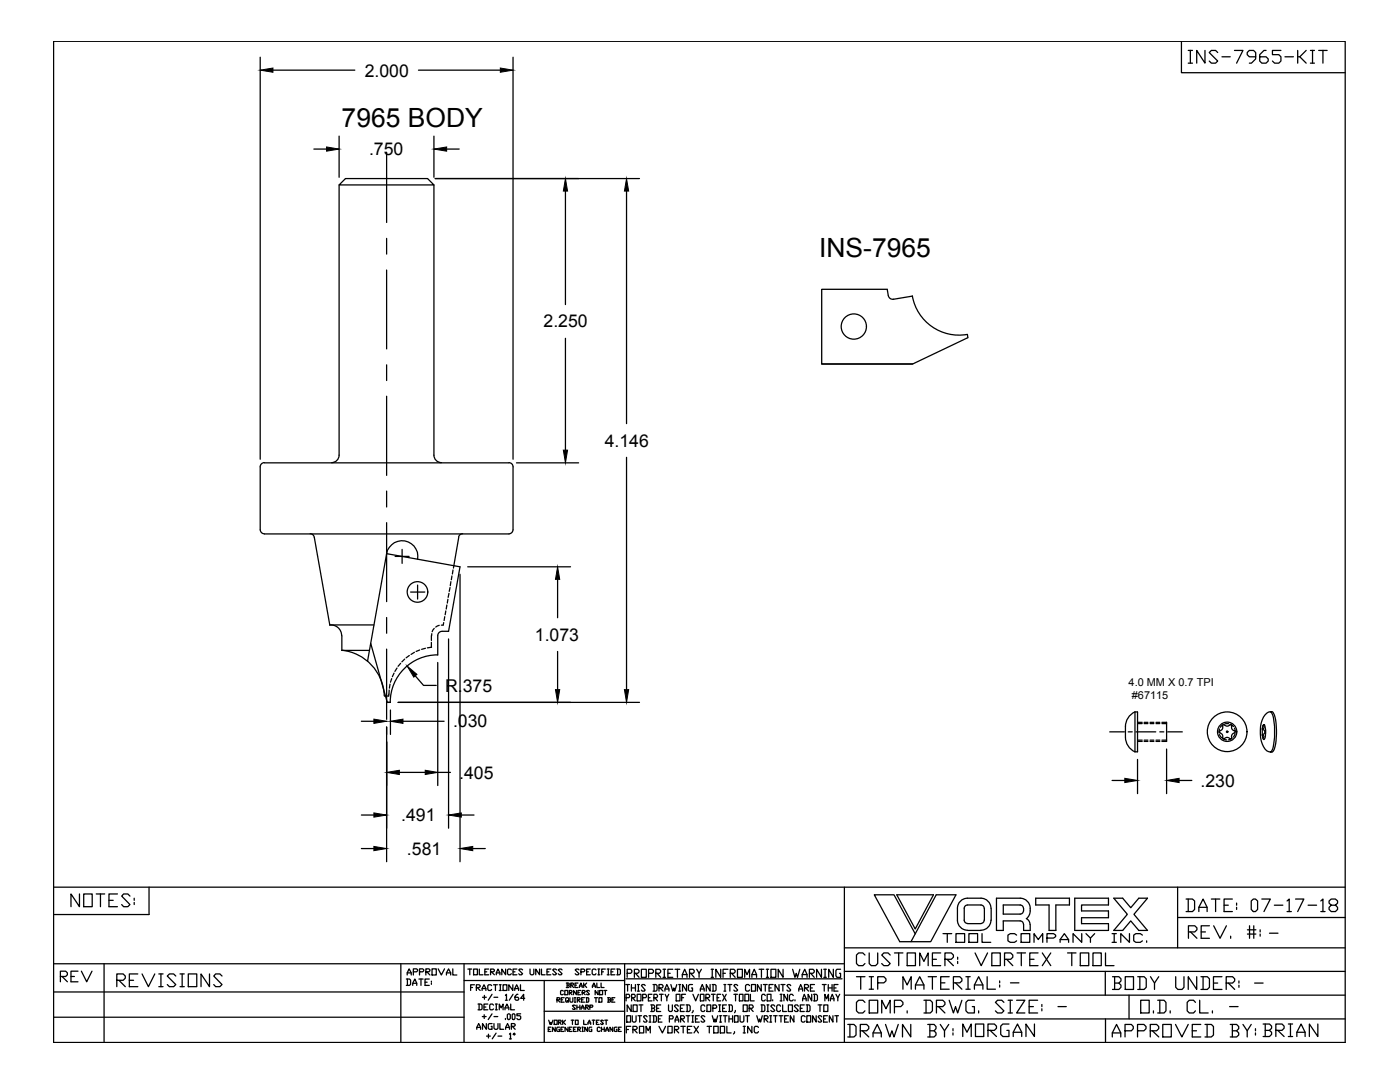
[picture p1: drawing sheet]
<svg xmlns="http://www.w3.org/2000/svg" width="279mm" height="216mm" viewBox="0 0 279 216" stroke-linecap="round" stroke-linejoin="round" font-family="sans-serif">
<!-- layer: titleblk -->
<path d="M10.7 8.2h257.8v199.8h-257.8zM235.8 8.2v6.3h32.7M10.7 177h257.8" fill="none" stroke="#000" stroke-width=".25"/>
<!-- layer: 50 -->
<g fill="none" stroke="#000" stroke-width=".25">
<path d="M168.5 177v31M235 177v12.1M10.7 182.5h19M10.7 197.9h81.9M10.7 192.3h157.8M20.8 192.3v15.7M80 192.3v15.7M92.6 192.3v15.7M92.6 195.7h32.1M108.6 195.7v12.2M124.7 192.3v15.7M168.5 189.1h100"/>
<path d="M168.5 193.8h100M168.5 198.6h100M225.3 198.6v4.7M235 183.1h33.5M10.7 203h81.9M108.6 201.8h16.1M168.5 203.3h100"/>
</g>
<!-- layer: Text -->
<g fill="none" stroke="#000" stroke-width=".25">
<path d="M179 178.5h7.3l-3.6 6.9zM193.1 179.2a2.01 2.01 0 0 0-2 2.1v2.3a2.01 2.01 0 0 0 2 2M193.1 179.2h2.7a2.01 2.01 0 0 1 2 2M81.1 195.4h.6l.2 .2v.8l-.2 .2h-.6M81.3 194.5v-.4l.3-.8 .5 .8v.4M81.3 194.1h.8M81.3 195.4v1.2M82.4 196.6v-.4l.4-.8 .4 .8v.4M82.4 196.2h.8M82.5 193.9h.6l.2-.4-.2-.2h-.6v1.2M83.6 195.4h.8M83.7 193.9h.7l.2-.4-.2-.2h-.7v1.2"/>
<path d="M84 195.4v1.2M84.8 196h.4M85 193.9h.6l.2-.4-.2-.2h-.6v1.2M85.2 193.9l.6 .6M85.7 195.4h-.9v1.2h.9M86.1 195.8v.2M86.1 196.2v.2M86.2 193.3h.9v1.2h-.9zM87.4 193.3l.7 1.2 .6-1.2M89.1 194.5v-.4l.4-.8 .4 .8v.4M89.1 194.1h.8M90.4 193.3v1.2h.8"/>
<path d="M93.4 193.4h.7M93.8 193.4v1.1M93.9 197h.4M94.5 193.4h.8v1.1h-.8zM94.7 196.5h-.8v1.1M95.1 197h.5l.2-.1v-.2l-.2-.2h-.5v1.1M95.2 197l.6 .6M95.7 193.4v1.1h.7M96.2 197.6v-.3l.4-.8 .4 .8v.3M96.2 197.3h.8M96.3 199h.8M96.7 198.6v.8"/>
<path d="M96.8 193.9h.3M97.5 193.4h-.7v1.1h.7M97.9 193.9h.6l.2-.2v-.2l-.2-.1h-.6v1.1M98.1 193.9l.6 .6M98.1 196.7l-.2-.2h-.4l-.1 .2v.7l.1 .2h.4l.2-.2M98.2 198.4l-.8 1.2M98.5 196.5h.8M98.6 199h.7M98.9 196.5v1.1M99 194.5v-.4l.4-.7 .4 .7v.4M99 194.1h.8M99.6 197.6h.4"/>
<path d="M99.6 196.5h.4M99.9 196.5v1.1M100.4 196.5h.8v1.1h-.8zM100.9 198.6l.2-.2v1.2M100.9 199.6h.3M100.9 193.4v1.1l-.8-1.1v1.1M102.1 193.5l-.3-.1h-.3l-.2 .1v.8l.2 .2h.3l.3-.2M102.3 196.5v1.1l-.8-1.1v1.1M102.4 193.9h.4M102.4 198.4l-.8 1.2M102.7 197.6v-.3l.4-.8 .4 .8v.3M102.7 197.3h.8"/>
<path d="M103.2 193.4h-.8v1.1h.8M103.4 198.4h-.2l-.4 .4v.6l.2 .2h.4l.1-.2-.1-.4h-.6M103.9 196.5v1.1h.7M104.3 193.5l-.2-.1h-.4l-.2 .1 .8 .8-.2 .2h-.4l-.2-.2M104.7 199.2h-.8l.6-.8v1.2M105.8 193.4v.9l.2 .2h.4l.1-.2v-.9M107.7 193.4v1.1l-.8-1.1v1.1M108.1 193.4v1.1h.7M109.2 193.9h.3M109.9 193.4h-.7v1.1h.7M111.1 193.5l-.2-.1h-.4l-.2 .1 .8 .8-.2 .2h-.4l-.2-.2M111.2 199.5h.4l.1-.3-.5-.1v.9"/>
<path d="M111.3 199.5l.4 .5M112 199.5h.3M112.2 193.5l-.2-.1h-.4l-.2 .1 .8 .8-.2 .2h-.4l-.2-.2M112.4 197.8l-.1-.2-.4 .2v.6l.1 .1 .4-.1M112.6 199.1h-.6v.9h.6M112.7 197.6h.6v.9h-.6zM113 196.2h.5l.1 .1-.1 .3M113.2 196.6h.3l.1 .3-.1 .1h-.5M113.2 196.2v.8M113.6 198.1h.4l.2-.3-.6-.2v.9M113.7 198.1l.5 .4M113.9 196.6h.4l.2-.3-.6-.1v.8"/>
<path d="M114 196.6l.5 .4M114.8 196.6h.2M115 197.6v.9l-.5-.9v.9M115.3 196.2h-.5v.8h.5M115.3 198.1h.3M115.6 193.5l-.2-.1h-.4l-.2 .1 .8 .8-.2 .2h-.4l-.2-.2M115.6 197l.3-.8 .3 .8M115.6 196.8h.6M115.9 197.6h-.6v.9M115.9 193.9h.6l.2-.2v-.2l-.2-.1h-.6v1.1M116.2 198.1h.4l.2-.3-.6-.2v.9M116.3 198.1l.5 .4"/>
<path d="M116.5 196.2v.8M116.7 196.6l.4 .4M117.1 196.2l-.6 .4M117.1 193.9h.3M117.6 197.8l-.1-.2-.5 .2 .6 .6-.1 .1-.5-.1M117.8 193.4h-.7v1.1h.7M118.2 197l.3-.8 .3 .8M118.2 196.8h.6M118.9 193.5l-.1-.1h-.4l-.2 .1v.8l.2 .2h.4l.1-.2M119.1 196.2v.8h.6M119.3 193.4h.4M119.3 194.5h.4"/>
<path d="M119.4 197.6v.9l-.6-.9v.9M119.5 193.4v1.1M119.7 197.6h.6v.9h-.6zM120 196.2v.8h.6M120.1 193.9h.3M120.5 197.6h.6M120.8 193.4h-.7v1.1M120.8 197.6v.9M121.2 193.4h.4M121.2 194.5h.4M121.3 199.1l.6 .1-.2 .3M121.4 199.5h.3l.2 .3-.2 .2h-.4"/>
<path d="M121.4 193.4v1.1M121.4 199.1v.9M121.9 193.9h.4M122.1 199.5h.3M122.7 199.1h-.6v.9h.6M122.7 193.4h-.8v1.1h.8M123.1 193.4h.5l.2 .1v.8l-.2 .2h-.5M123.3 193.4v1.1M124.9 196.5h.7M124.9 195.3h43.1M125 199.1h.5l.2-.2-.2-.5h-.5v1.3M125.2 194.2h.7l.2-.2v-.3l-.2-.3h-.7v1.6"/>
<path d="M125.3 196.5v1.3M126 196.5v1.3M126 197.1h.8M126.1 199.1h.5l.2-.2-.2-.5h-.5v1.3M126.2 199.1l.6 .6M126.6 194.2h.7l.2-.2v-.3l-.2-.3h-.7v1.6M126.8 196.5v1.3M126.8 194.2l.7 .8M127.2 198.4h.7v1.3h-.7zM127.2 196.5h.4M127.2 197.8h.4M127.4 196.5v1.3"/>
<path d="M128 193.4h1v1.6h-1zM128.3 199.1h.5l.2-.2-.2-.5h-.5v1.3M128.8 196.7l-.2-.2h-.4l-.2 .2 .8 .9-.2 .2h-.4l-.2-.2M129.4 199.1h.3M129.4 194.2h.8l.2-.2v-.3l-.2-.3h-.8v1.6M130.1 198.4h-.7v1.3h.7M130.3 196.5h.6l.2 .2v.9l-.2 .2h-.6M130.5 199.1h.5l.2-.2-.2-.5h-.5v1.3M130.5 196.5v1.3M130.7 199.1l.5 .6M130.9 194.2h.7l.3-.2v-.3l-.3-.3h-.7v1.6M131.1 194.2l.8 .8"/>
<path d="M131.5 197.1h.6l.2-.2v-.2l-.2-.2h-.6v1.3M131.6 198.4h.8M131.7 197.1l.6 .7M132 198.4v1.3M132.3 193.4h.5M132.3 195h.5M132.6 193.4v1.6M132.7 197.8v-.5l.4-.8 .4 .8v.5M132.7 197.3h.8M132.7 198.4l.4 .7v.6M133.3 194.2h.5M133.5 198.4l-.4 .7"/>
<path d="M133.9 196.5l.4 1.3 .2-.7 .1 .7 .5-1.3M134.3 193.4h-1v1.6h1M134.7 193.4h1M134.9 198.4h.8v1.3h-.8zM135.2 193.4v1.6M135.5 196.5h.3M135.5 197.8h.3M135.7 196.5v1.3M136 199.1h.4M136.2 195v-.5l.4-1.1 .5 1.1v.5M136.2 194.5h.9M136.8 198.4h-.8v1.3"/>
<path d="M137 196.5v1.3l-.8-1.3v1.3M137.6 194.2h.7l.2-.2v-.3l-.2-.3h-.7v1.6M137.8 194.2l.7 .8M138.2 196.5h-.6l-.2 .2v.9l.2 .2h.6v-.7h-.2M138.3 198.4l.5 1.3 .6-1.3M139.1 193.4l.4 .8v.8M139.8 197.8v-.5l.4-.8 .3 .8v.5M139.8 198.4h.7v1.3h-.7zM139.8 197.3h.7M140 193.4l-.5 .8M140.9 199.1h.5l.2-.2-.2-.5h-.5v1.3M141.1 199.1l.5 .6"/>
<path d="M141.7 196.5v1.3l-.7-1.3v1.3M141.9 193.4h.5M141.9 195h.5M142 198.4h.7M142.1 196.5h.6l.2 .2v.9l-.2 .2h-.6M142.1 193.4v1.6M142.3 196.5v1.3M142.4 198.4v1.3M143.1 199.1h.4M143.8 198.4h-.7v1.3h.7M143.8 193.4v1.6l-.9-1.6v1.6M144.2 198.4l.7 1.3"/>
<path d="M144.3 194.2h.5M144.5 196.5h.4M144.5 197.8h.4M144.7 196.5v1.3M144.9 198.4l-.7 1.3M145.3 193.4h-1v1.6M145.3 196.5h.7M145.7 196.5v1.3M145.7 194.2h.8l.2-.2v-.3l-.2-.3h-.8v1.6M146 194.2l.7 .8M146.5 198.4h.7M146.8 198.4v1.3"/>
<path d="M147.2 193.4h1v1.6h-1zM147.2 196.7l-.2-.2h-.4l-.1 .2 .7 .9-.2 .2h-.4l-.1-.2M147.6 198.4h.7v1.3h-.7zM148.6 195v-1.6l.5 1.1 .5-1.1v1.6M148.7 198.4h.7v1.3h-.7zM149.6 196.7l-.2-.2h-.4l-.2 .2v.9l.2 .2h.4l.2-.2M149.8 198.4v1.3h.7M150 196.5h.8v1.3h-.8zM150.1 195v-.5l.4-1.1 .5 1.1v.5M150.1 194.5h.9M151.5 193.4h.9M151.9 196.5v1.3l-.7-1.3v1.3"/>
<path d="M152 193.4v1.6M152.3 196.5h.8M152.7 198.7l-.1-.3h-.4l-.2 .3v.8l.2 .2h.4l.1-.2M152.7 196.5v1.3M152.9 193.4h.5M152.9 195h.5M153.1 198.4h.8v1.3h-.8zM153.1 193.4v1.6M153.5 197.1h.4M153.9 193.4h.9v1.6h-.9zM154.2 199.5v.2M154.3 196.5h-.8v1.3h.8"/>
<path d="M155.5 196.5v1.3l-.8-1.3v1.3M155.7 199.7h.4M155.7 198.4h.4M155.9 196.5h.8M155.9 198.4v1.3M156.2 196.5v1.3M156.3 193.4v1.6l-1-1.6v1.6M157.2 198.4v1.3l-.8-1.3v1.3M157.8 196.7l-.2-.2h-.3l-.3 .2 .8 .9-.2 .2h-.3l-.3-.2M158.2 193.4l.5 1.6 .2-.8 .3 .8 .4-1.6M158.3 198.7l-.2-.3h-.3l-.2 .3v.8l.2 .2h.3l.2-.2M158.7 199.5v.2"/>
<path d="M159.4 197.8v-.5l.4-.8 .4 .8v.5M159.4 197.3h.8M160.1 195v-.5l.5-1.1 .5 1.1v.5M160.1 194.5h1M160.2 199.7v-.4l.3-.9 .4 .9v.4M160.2 199.3h.7M160.6 197.1h.5l.3-.2v-.2l-.3-.2h-.5v1.3M160.8 197.1l.6 .7M161.5 194.2h.7l.3-.2v-.3l-.3-.3h-.7v1.6M161.7 197.1h.4M161.8 194.2l.7 .8M162 198.4v1.3l-.7-1.3v1.3"/>
<path d="M162.4 198.4h.5l.2 .3v.8l-.2 .2h-.5M162.5 196.5h-.8v1.3h.8M162.5 198.4v1.3M163.9 193.4v1.6l-.9-1.6v1.6M164.1 196.5h.8M164.4 193.4h.5M164.4 195h.5M164.5 196.5v1.3M164.6 199.7v-1.3l.4 .9 .3-.9v1.3M164.7 193.4v1.6M165.3 197.1h.8M165.3 196.5v1.3"/>
<path d="M165.7 199.7v-.4l.4-.9 .3 .9v.4M165.7 199.3h.7M166.1 196.5v1.3M166.3 193.4v1.6l-.9-1.6v1.6M166.4 197.1h.5M166.8 198.4l.4 .7v.6M167.2 196.5h-.8v1.3h.8M167.6 198.4l-.4 .7M167.8 193.4h-.8l-.2 .3v1l.2 .3h.8v-.8h-.3M182.7 186.3l-4.3-7.8h-3.9l5.1 9.4h6.1l5.1-9.4h-4l-5 9.4M193.1 180.6a.66 .66 0 0 0-.7 .7v2.3a.66 .66 0 0 0 .7 .7M193.1 180.6h2.7a.66 .66 0 0 1 .6 .6"/>
<path d="M196.4 183.6a.66 .66 0 0 1-.6 .7M196.5 181.3v2.3M197.8 183.6a2.01 2.01 0 0 1-2 2M197.8 181.3v2.3M204.2 184.4a.66 .66 0 0 0-.6-.6h-3.4v1.9M204.2 181.2a.66 .66 0 0 0-.6-.6h-3.4v1.8h3.4a.66 .66 0 0 0 .6-.7M204.3 181.3v.5M204.8 183.3a1.29 1.29 0 0 1 .8 1.2M204.9 183.3a2.44 2.44 0 0 0-.8-4l-5.2-.1v6.5M209.4 185.7v-5.1h-2.7v-1.4h6.7v1.4h-2.7v5.1M215.8 184.3v-1.2h5.4v-1.3h-5.4v-1.2h5.4v-1.4h-6.7v6.5M222.3 185.7l2.7-3.3-2.7-3.2h1.8l1.6 1.9 1.6-1.9h1.7l-2.7 3.2 2.7 3.3"/>
<path d="M224.1 185.7l1.6-1.9 1.6 1.9M227.7 199.6h1.6v2.5h-1.6zM231 199.6h1.3l.4 .4v1.7l-.4 .4h-1.3M231.5 199.6v2.5M239.4 199.6v2.5h1.7M95.2 205.4v-.4l.3-.8 .4 .8v.4M95.2 205h.7M95.4 200.3h.6l.2 .3v.7l-.2 .2h-.6M95.6 200.3v1.2M96.3 202.8h.7M96.6 200.9h.4M96.6 202.5v.7"/>
<path d="M97.1 204.2v1.2l-.8-1.2v1.2M97.1 206.7h.8M97.4 200.3h-.8v1.2h.8M97.5 206.4v.7M98.2 204.2h-.6l-.2 .2v.8l.2 .2h.6v-.6h-.2M98.2 202.3l-.8 1.1M98.5 200.6l-.2-.3h-.4l-.2 .3v.7l.2 .2h.4l.2-.2M98.6 204.2v1l.2 .2h.4l.2-.2v-1M98.6 202.8h.7M98.9 201.5h.4M98.9 200.3h.4M99 206.1l-.8 1.2"/>
<path d="M99 200.3v1.2M99.4 206.7h.7M99.6 201.5v-1.2l.4 .8 .4-.8v1.2M99.8 204.2v1.2h.7M100.8 201.5v-.4l.4-.8 .3 .8v.4M100.8 201.1h.7M100.9 203.2v.2M100.9 205.4v-.4l.4-.8 .4 .8v.4M100.9 205h.8M101.2 202.5l.3-.2 .3 .2v.7l-.2 .2-.4-.2zM101.7 206.4l.2-.3v1.2M101.7 207.3h.4"/>
<path d="M101.9 200.3v1.2h.8M102.1 204.8h.5l.2-.2v-.2l-.2-.2h-.5v1.2M102.2 202.5l.2-.2 .4 .2v.7l-.2 .2h-.2l-.2-.2zM102.2 204.8l.6 .6M102.4 206.4l.2-.3 .2 .3-.2 .1zM103.9 202.3h-.7v.4h.5l.2 .1v.4l-.2 .2h-.3l-.2-.2M109.4 205.4h.3M109.5 203.6l.3 .8 .1-.4 .2 .4 .2-.8M110 205h-.6v.8h.6M110.6 203.6h.6v.8h-.6zM110.8 205v.8l-.5-.8v.8M111.4 204h.5l.1-.3-.6-.1v.8"/>
<path d="M111.6 204l.4 .4M111.7 205h-.5l-.1 .7 .6 .1v-.4h-.2M112 205.4h.2M112.3 203.6v.8M112.4 204l.4 .4M112.5 205h-.5v.8h.5M112.8 203.6l-.5 .4M113.4 205v.8l-.6-.8v.8M113.6 205.4h.3M114.2 205h-.6v.8h.6M114.2 203.6v.8M114.5 205.4h.3"/>
<path d="M114.8 203.6h.6v.8h-.6zM115 205h-.5v.8h.5M115.3 205.4h.4l.2-.3-.2-.1h-.4v.8M115.4 205.4l.5 .4M116.1 205.8h.3M116.1 205h.3M116.3 205v.8M116.5 203.6v.8h.5M117.2 205v.8l-.5-.8v.8M117.3 204.4l.3-.8 .3 .8M117.3 204.1h.6M118.1 205h-.4l-.2 .1v.6l.2 .1h.4v-.4h-.1"/>
<path d="M118.4 203.6v.8M119 204h.3M119.6 203.6h-.6v.8h.6M119.8 205.1l-.2-.1-.4 .1v.6l.2 .1 .4-.1M120 205.4h.6M120 205v.8M120.4 203.7l-.1-.1-.4 .1 .5 .5-.1 .2h-.3l-.1-.2M120.6 205v.8M120.7 203.6h.6M120.9 205.8l.3-.8 .2 .8M120.9 205.5h.5M121 203.6v.8"/>
<path d="M122.3 205v.8l-.6-.8v.8M123.1 205h-.4l-.1 .7 .5 .1v-.4h-.1M123.4 205.4h.3M124 205h-.6v.8h.6M125 205.4h.4M125.1 202.7h.7v1.2h-.7zM125.9 204.8h-.9v1.3M126 200.5v1.3l-.8-1.3v1.3M126.2 202.7v1l.2 .2h.3l.2-.2v-1M126.3 205.4h.6l.3-.4-.3-.2h-.6v1.3M126.4 200.5h.8v1.3h-.8zM126.5 205.4l.7 .7"/>
<path d="M127.3 202.7h.7M127.5 200.5h.8M127.6 204.8h.9v1.3h-.9zM127.7 202.7v1.2M127.9 200.5v1.3M128.9 206.1v-1.3l.5 .8 .4-.8v1.3M129.1 202.9l-.1-.2h-.4l-.2 .2 .7 .8-.1 .2h-.4l-.2-.2M129.5 202.7h.4M129.5 203.9h.4M129.7 202.7v1.2M129.9 200.5h.6l.2 .3-.2 .4M130.1 201.2h.4l.2 .4-.2 .2h-.6"/>
<path d="M130.1 200.5v1.3M130.3 202.7h.5l.2 .2v.8l-.2 .2h-.5M130.5 202.7v1.2M131 201.2h.5M131.4 203.3h.4M131.5 204.8l.7 1.3 .6-1.3M131.9 200.5h-.9v1.3h.9M132.1 202.7h-.7v1.2h.7M133.3 204.8h.8v1.3h-.8zM133.4 200.5v1.1l.2 .2h.4l.2-.2v-1.1M133.6 203.3h.6l.2-.4-.2-.2h-.6v1.2M134.6 205.4h.6l.3-.4-.3-.2h-.6v1.3"/>
<path d="M134.7 203.9v-.4l.4-.8 .4 .8v.4M134.7 203.5h.8M134.8 205.4l.7 .7M135.4 200.8l-.2-.3h-.4l-.2 .3 .8 .8-.2 .2h-.4l-.2-.2M135.8 201.2h.4M135.8 203.3h.6l.2-.4-.2-.2h-.6v1.2M135.9 204.8h.9M136 203.3l.6 .6M136.3 204.8v1.3M136.6 200.5h-.8v1.3h.8M136.9 200.5h.6l.2 .3v.8l-.2 .2h-.6M136.9 202.7h.8"/>
<path d="M137.1 200.5v1.3M137.2 205.4h.5M137.3 202.7v1.2M138.1 204.8h-.9v1.3h.9M138.1 202.7h.3M138.1 203.9h.3M138.2 202.7v1.2M138.3 201.6l-.2 .5M138.5 204.8l.9 1.3M138.8 203.3h.4M139.4 204.8l-.9 1.3M139.6 202.7h-.8v1.2h.8"/>
<path d="M140.7 200.8l-.2-.3h-.4l-.2 .3v.8l.2 .2h.4l.2-.2M140.7 202.9l-.3-.2h-.3l-.2 .2 .8 .8-.3 .2h-.3l-.2-.2M141.1 200.5h.7v1.3h-.7zM141.1 204.8h.9M141.5 204.8v1.3M142.1 202.7l.4 1.2 .2-.6 .2 .6 .3-1.2M142.3 201.2h.5l.2-.2-.2-.5h-.5v1.3M142.4 204.8h.9v1.3h-.9zM143.4 200.5h.4M143.4 201.8h.4M143.6 200.5v1.3M143.6 202.7h.4"/>
<path d="M143.6 203.9h.4M143.7 204.8h.9v1.3h-.9zM143.8 202.7v1.2M144.2 201.2h.4M144.3 202.7h.8M144.7 202.7v1.2M145 200.5h-.8v1.3h.8M145.1 204.8v1.3h.8M145.4 200.5h.6l.2 .3v.8l-.2 .2h-.6M145.5 203.3h.7M145.5 202.7v1.2M145.6 200.5v1.3"/>
<path d="M146.2 202.7v1.2M146.6 202.7h.7v1.2h-.7zM146.6 205.9v.2l-.2 .2M146.8 201.6l-.2 .5M147.7 202.7v1l.2 .2h.3l.2-.2v-1M148.3 200.5h.8v1.3h-.8zM148.3 204.8h.4M148.3 206.1h.4M148.5 204.8v1.3M148.8 202.7h.7M149.2 202.7v1.2M149.5 201.2h.6l.2-.4-.2-.3h-.6v1.3"/>
<path d="M149.7 201.2l.6 .6M150.1 204.8v1.3l-.9-1.3v1.3M151 202.7l.4 1.2 .2-.6 .2 .6 .3-1.2M151.4 205l-.2-.2h-.5l-.2 .2v.9l.2 .2h.5l.2-.2M151.9 200.5h.6l.1 .3v.8l-.1 .2h-.6M152 200.5v1.3M152.5 203.3h.6l.2-.4-.2-.2h-.6v1.2M152.7 203.3l.6 .6M153.1 200.5h.3M153.1 201.8h.3M153.2 200.5v1.3M153.6 202.7h.4"/>
<path d="M153.6 203.9h.4M153.8 202.7v1.2M154.4 202.7h.7M154.6 200.8l-.2-.3h-.4l-.2 .3 .8 .8-.2 .2h-.4l-.2-.2M154.8 202.7v1.2M155.5 202.7h.7M155.8 200.8l-.2-.3h-.4l-.2 .3v.8l.2 .2h.4l.2-.2M155.9 202.7v1.2M156.2 200.5v1.3h.8M156.6 203.3h.4M157.3 200.5h.8v1.3h-.8zM157.3 202.7h-.7v1.2h.7"/>
<path d="M158.4 202.7v1.2l-.7-1.2v1.2M159.3 200.8l-.2-.3h-.4l-.2 .3 .8 .8-.2 .2h-.4l-.2-.2M159.7 201.2h.4M160.5 200.5h-.8v1.3h.8M160.7 202.9l-.2-.2h-.4l-.2 .2v.8l.2 .2h.4l.2-.2M160.9 200.5h.6l.2 .3v.8l-.2 .2h-.6M161 202.7h.8v1.2h-.8zM161.1 200.5v1.3M162.9 202.7v1.2l-.7-1.2v1.2M163.3 200.5h.7M163.6 200.5v1.3M164 202.9l-.2-.2h-.4l-.1 .2 .7 .8-.2 .2h-.4l-.1-.2"/>
<path d="M164.4 203.3h.3M164.4 200.5h.8v1.3h-.8zM165.1 202.7h-.7v1.2h.7M166.2 202.7v1.2l-.7-1.2v1.2M238.6 200l-.4-.4h-.9l-.4 .4v1.7l.4 .4h.9l.4-.4"/>
</g>
<!-- layer: 0 -->
<g fill="none" stroke="#000" stroke-width=".25">
<path d="M51.9 11.4v80.2M54.5 14h16.3M83.5 14h16.4M102.4 11.4v80.2M62.6 29.7h2.6M67.7 36.9l1.2-1.3h16.4l1.3 1.3zM67.7 27.2v8.2M67.7 36.9v53.9M77.2 30.4v14M86.6 27.2v8.2M86.6 36.9v53.9M86.9 35.6h40.7"/>
<path d="M89.1 29.7h2.5M112.8 38.1v22.7M125 38.1v46.4M77.2 47.6v3.1M77.2 53.9v15.7M182.1 59.1a9.5 9.5 0 0 0 10.9 7.6M182.1 59.1l-3.8 .6a.89 .89 0 0 1-1-.7l-.2-1.3h-13.1v14.9h18.1M77.2 72.8v3.1M77.2 79.1v15.8M112.8 67.5v22.3M193.1 66.7l.1 .7-11.1 5.2h-18.1M52.8 92.3a.83 .83 0 0 0-.9 .9v12.5a.87 .87 0 0 0 .9 .8h48.8a.88 .88 0 0 0 .8-.8v-12.5a.83 .83 0 0 0-.8-.9"/>
<path d="M52.8 92.4h48.8M67.7 90.8a1.5 1.5 0 0 1-1.5 1.5M77.2 98v3.2M86.6 90.8a1.5 1.5 0 0 0 1.5 1.5M103.1 92.4h12.4M125 91.3v46.3M61.9 106.5a.83 .83 0 0 1 .8 .7M62.7 107.2l3.1 17.5h8.8M77.2 110.5a3.1 3.1 0 0 1 3.6-2.6 3.1 3.1 0 0 1 2.5 3.7M77.2 110.5l14.6 2.6-2.3 12.9h-1.2M77.2 110.5l-3.9 21.4M77.2 104.3v15.7"/>
<path d="M78.9 111h2.7M80.2 109.6v2.8M81.9 118.1h2.9M83.3 116.7v2.8M89.4 119.6l-.1 .7M89.6 118.4l-.2 .8M89.8 117.2l-.2 .8M90 116.1l-.1 .8M90.2 114.9l-.1 .8M90.4 113.7l-.1 .8M91.6 107.2l-1.1 6.2M91.8 114.6v57.3"/>
<path d="M92.3 106.5a.83 .83 0 0 0-.8 .7M93.3 113.1h20.6M111.3 115.6v7.7M65.8 124.7a2.14 2.14 0 0 1 2.4 2.1M68.2 129.7a9.5 9.5 0 0 1 8.5 9.2M68.2 126.9v2.9h5.5M74 128.4l3.3 11.8h.6h-.7M77.2 123.2v3.2M77.2 129.5v14M77.6 138.5v.4h-.9M77.7 137.7l-.1 .8M77.8 136.5l-.1 .8"/>
<path d="M78.2 135.4l-.3 .7M78.6 134.3l-.3 .7M79.2 133.3l-.4 .7M80 132.4l-.6 .6M80.8 131.5l-.6 .6M81.7 130.8l-.6 .5M82.7 130.2l-.7 .4M82.9 134.9l1.6 1.9h2.6M83.8 129.7l-.8 .3M84.9 129.4l-.8 .2M86.1 128.2v.9l-.8 .2M86.2 126.4l-.1 1.4"/>
<path d="M86.7 125.4l-.5 .7M87.3 130.7a9.5 9.5 0 0 0-9.4 9.4M87.4 126.9v3.8M87.4 132.2v24.5M87.7 124.8l-.7 .3M88.1 124.7h.4M88.2 126a.87 .87 0 0 0-.8 .8M88.5 124.2v.5M88.8 123l-.2 .8M89 121.9l-.2 .8M89.2 120.7l-.1 .8M89.5 127.5v37.8"/>
<path d="M111.3 130v7.6M72.1 143.9h2.5M77.2 145.1v26.8M77.9 141.7v4.8M79.4 140.2h48.2M79.7 154.1h5.2M80.4 143.9h8.2M87.4 154.1h2.5M221.5 146h2.9M221.9 155.7h2.6M225.2 146h.8M226.5 142.1a3.2 3.2 0 0 0-1.9 2.9 5 5 0 0 0 .9 4.3l1 .7"/>
<path d="M226.5 142.1h.5v7.9h-.5zM226.7 146h4M227 151.5v6.9M227 147.9h1M227 147.7h1M227 144.1h1M227 144.4h1M228.3 147.9h.8M228.3 147.7h.8M228.3 144.1h.8M228.3 144.4h.8M229.5 147.9h.8"/>
<path d="M229.5 147.7h.8M229.5 144.1h.8M229.5 144.4h.8M230.7 147.9h.8M230.7 147.7h.8M230.7 144.1h.8M230.7 144.4h.8M231.5 146h.8M231.9 144.1h.9v3.8h-.9M231.9 147.7h.9M231.9 144.4h.9M232.8 149.5v8.9"/>
<path d="M233 146h3M235.3 155.7h2.6M243.4 145.5l-.1 .7M243.4 146.6l.4 .6M243.4 146.3l.5 .3 .1 .6M243.5 145.8l-.2 .2 .2 .2M244 144.9l-.1 .6-.5 .3M244 147.2l.1 .2h.2M244.1 144.6l-.6 .5M244.1 147.4l.7 .2M244.3 144.7l-.2-.1-.1 .3M244.4 144.6l.5 .3 .5-.3"/>
<path d="M245.2 144.4l-.8 .1M245.5 144.7l.2-.1 .1 .3M245.6 144.5l.6 .5M245.8 144.9l.1 .6 .6 .4-.1 .3M245.9 147.3l-.7 .3M246.4 145.3l.1 .7M246.4 146.3l-.5 .3-.2 .8a1.09 1.09 0 0 0-1.3 0M246.5 146.4l-.3 .7M251.9 146.7a.28 .28 0 0 1 .3 .2 .28 .28 0 0 1-.2 .4M251.9 145.5a.53 .53 0 0 1 .5 .6 .53 .53 0 0 1-.5 .5M252 144.8a.32 .32 0 0 1 .3 .3 .32 .32 0 0 1-.4 .3M252.2 144.6h.1a3.4 3.4 0 0 1 0 3 3.7 3.7 0 0 1-.1-3z"/>
<path d="M253.5 142l.5 .1a10.6 10.6 0 0 1 .6 6.3l-.1 .6a.95 .95 0 0 1-1 1.1 1.57 1.57 0 0 0 .7-1.7 11.4 11.4 0 0 0-.5-6.3zM253.5 142a2.6 2.6 0 0 0-1.8 2.3 6.2 6.2 0 0 0 1.1 5.5l.7 .3M72.1 162.6h2.5M72.1 169.3h2.5M92.1 162.6h2.5M94.3 169.3h2.5"/>
<circle cx="170.4" cy="65.2" r="2.52"/>
<circle cx="83.3" cy="118.1" r="2.05"/>
<circle cx="244.9" cy="146" r="4"/>
<circle cx="244.9" cy="146" r="1.93"/>
<circle cx="244.9" cy="146" r=".15"/>
</g>
<g fill="#000" stroke="#000" stroke-width=".2">
<path d="M51.9 14l2.6-.4v.8zM99.9 13.6l2.5 .4-2.5 .4zM65.2 29.3l2.5 .4-2.5 .5zM86.6 29.7l2.5-.4v.9zM112.8 35.6l.5 2.5h-.9zM125 35.6l.5 2.5h-.9zM112.4 89.8h.9l-.5 2.6zM111.3 113.1l.4 2.5h-.8zM81.3 132.9l1.9 1.7-.6 .5zM110.9 137.6h.8l-.4 2.6zM124.6 137.6h.9l-.5 2.6zM74.6 143.5l2.6 .4-2.6 .4z"/>
<path d="M77.2 154.1l2.5-.4v.8zM77.9 143.9l2.5-.4v.8zM84.9 153.7l2.5 .4-2.5 .4zM224.5 155.3l2.5 .4-2.5 .5zM232.8 155.7l2.5-.4v.9zM74.6 162.2l2.6 .4-2.6 .5zM74.6 168.9l2.6 .4-2.6 .4zM89.5 162.6l2.6-.4v.9zM91.8 169.3l2.5-.4v.8z"/>
</g>
<g font-size="6.2">
<text x="170" y="194">CUSTOMER:</text>
<text x="193.7" y="194">VORTEX TOOL</text>
<text x="22.6" y="198.3">REVISIONS</text>
</g>
<g font-size="5.7">
<text x="236.4" y="13.8">INS-7965-KIT</text>
<text x="13.4" y="182">NOTES:</text>
<text x="235.7" y="183.1">DATE:</text>
<text x="248.7" y="183.1">07-17-18</text>
<text x="236.4" y="188.4">REV. #:</text>
<text x="170" y="203.2">COMP. DRWG. SIZE:</text>
<text x="170" y="198.6">TIP MATERIAL:</text>
<text x="221.2" y="198.6">BODY UNDER:</text>
<text x="168.3" y="208.1">DRAWN BY:</text>
<text x="191.2" y="208.1">MORGAN</text>
<text x="221.2" y="208.1">APPROVED BY:</text>
<text x="251.2" y="208.1">BRIAN</text>
</g>
<g font-size="5.3">
<text x="68.2" y="25.4">7965 BODY</text>
<text x="163.5" y="51.3">INS-7965</text>
<text x="11.3" y="197.2">REV</text>
</g>
<text font-size="4.4" x="187.3" y="189.1">TOOL COMPANY INC.</text>
<g font-size="3.5">
<text x="72.8" y="15.3">2.000</text>
<text x="73.6" y="31">.750</text>
<text x="108.5" y="65.3">2.250</text>
<text x="120.7" y="89.1">4.146</text>
<text x="106.8" y="127.8">1.073</text>
<text x="88.8" y="138">R.375</text>
<text x="90.4" y="145.1">.030</text>
<text x="91.6" y="155.4">.405</text>
<text x="239.6" y="157">.230</text>
<text x="80.1" y="163.9">.491</text>
<text x="81.2" y="170.5">.581</text>
<text x="113.2" y="202.5">SHARP</text>
</g>
<g font-size="2.6">
<text x="252.6" y="187.3">-</text>
<text x="200.7" y="197.2">-</text>
<text x="249.4" y="197.6">-</text>
<text x="210.3" y="202.1">-</text>
<text x="244.5" y="202.1">-</text>
</g>
<g font-size="2.2">
<text x="225.2" y="136.9">4.0 MM X 0.7 TPI</text>
<text x="225.9" y="139.6">#67115</text>
</g>
</svg>
